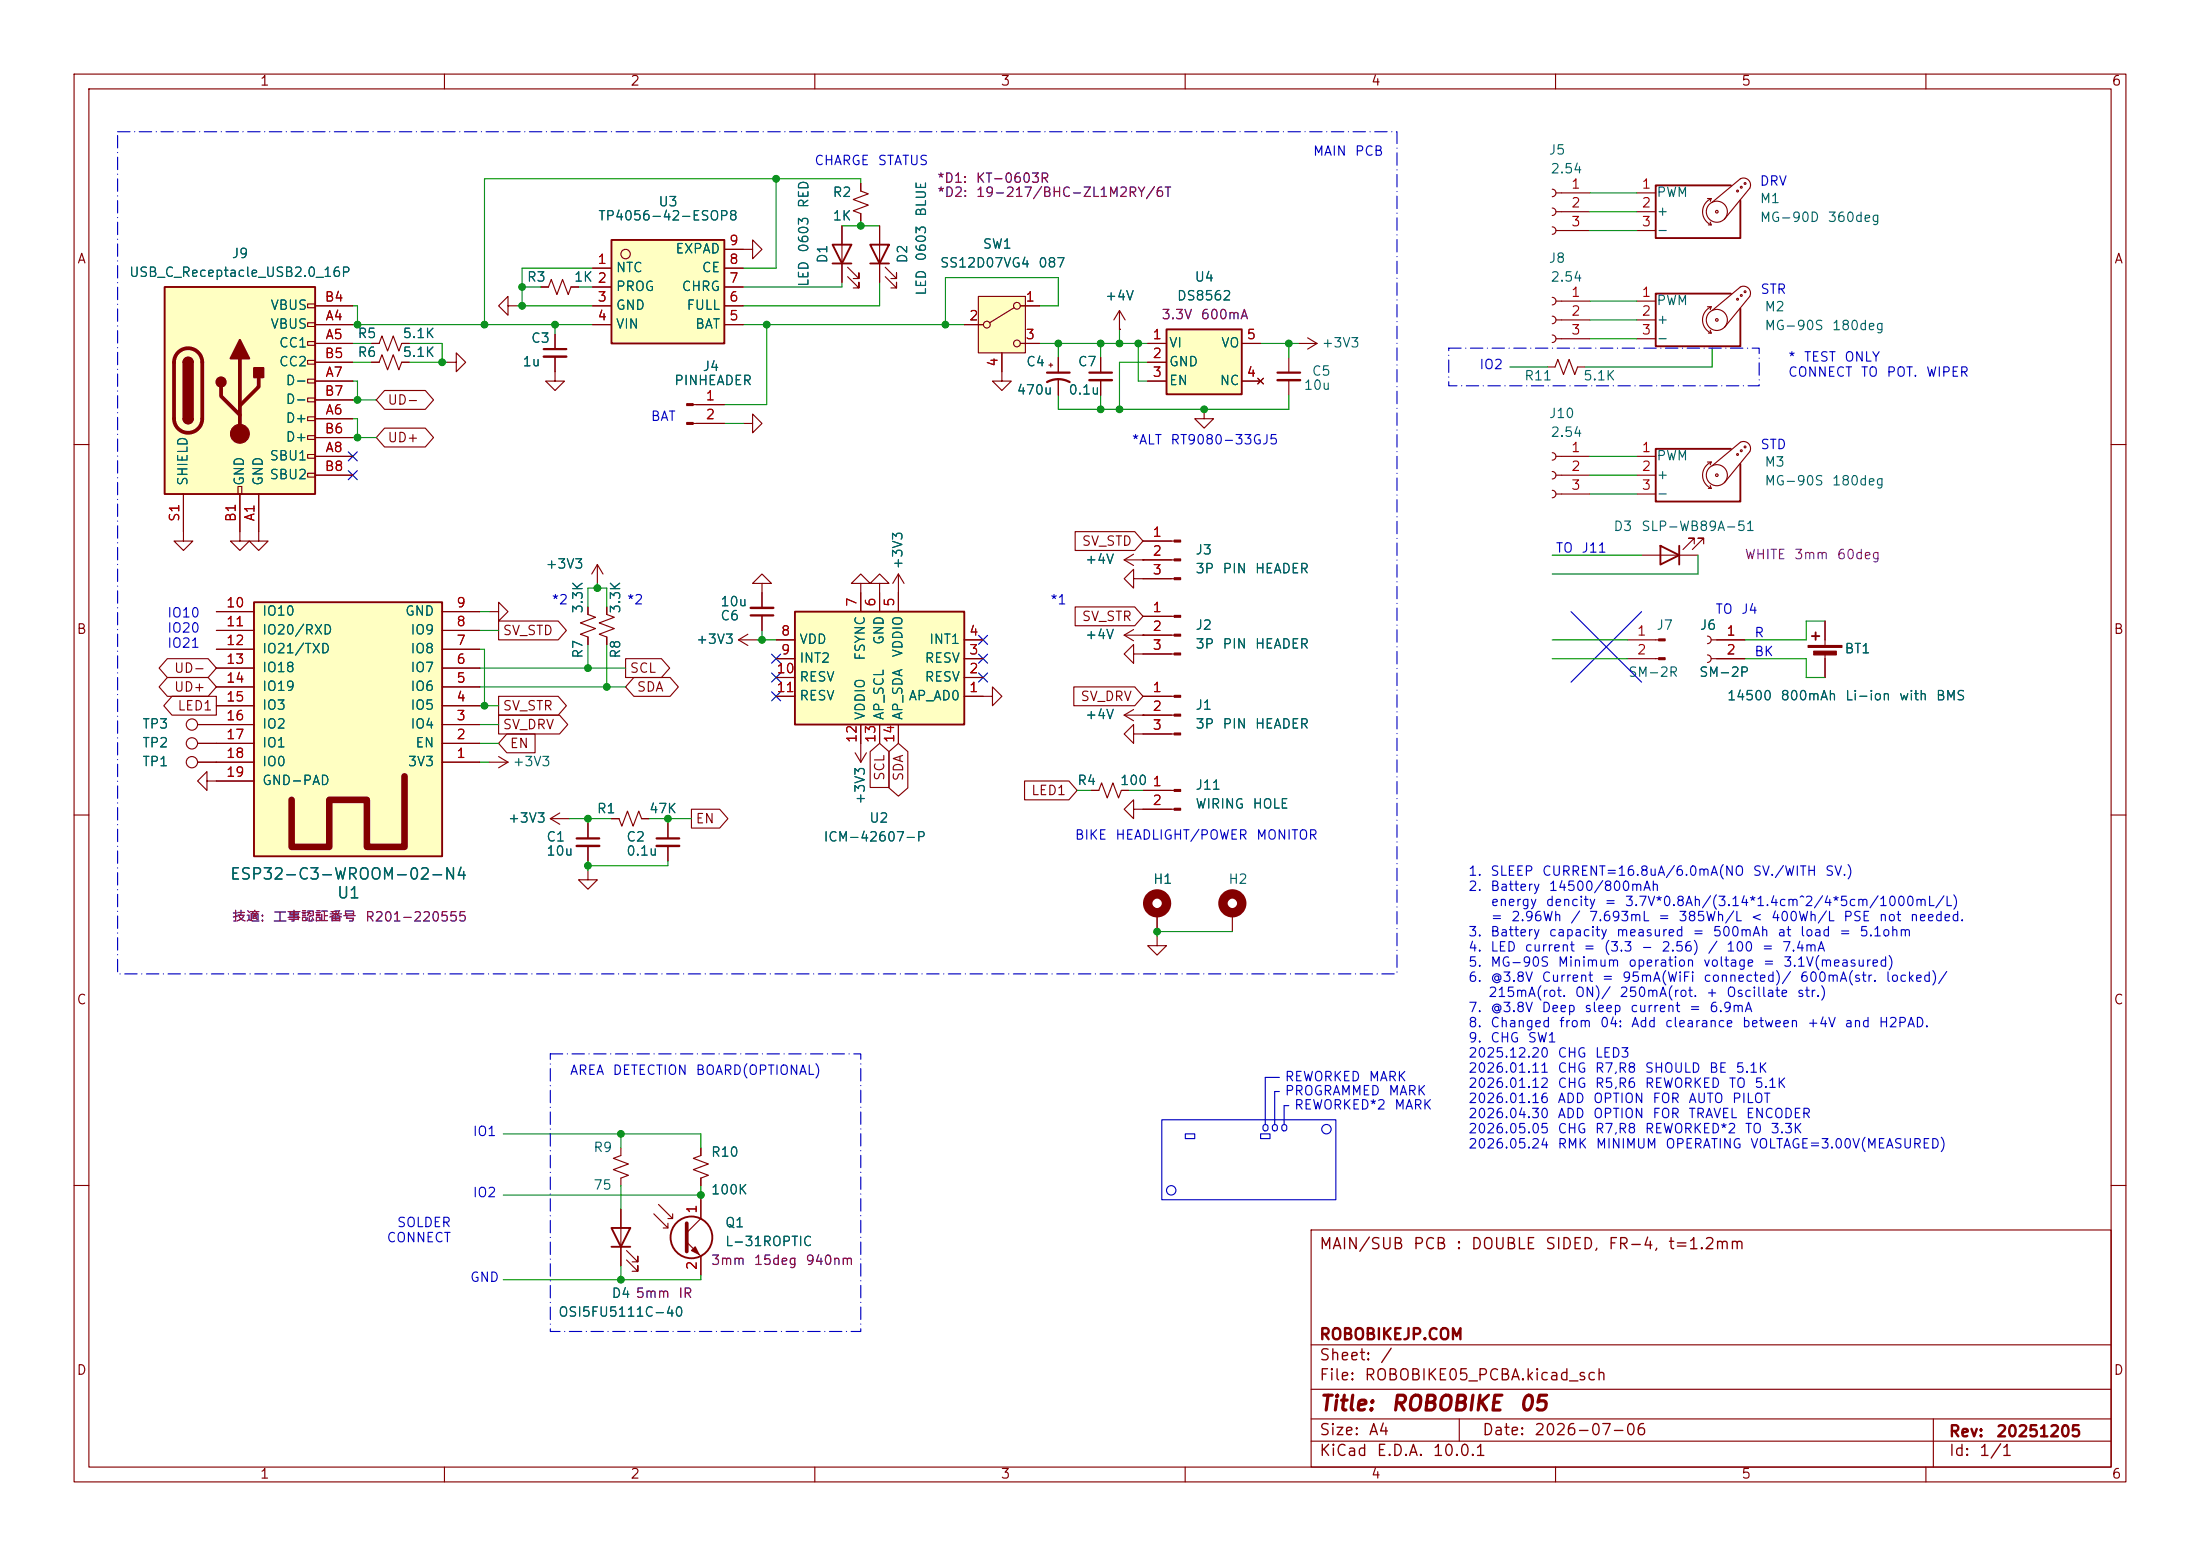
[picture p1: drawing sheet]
<svg xmlns="http://www.w3.org/2000/svg" width="297mm" height="210mm" viewBox="0 0 297 210" stroke-linecap="round" stroke-linejoin="round" font-family="sans-serif">
<g fill="none" stroke="#840000" stroke-width=".15">
<path d="M10 10h277v190h-277zM12 12h273v186h-273zM60 10v2M110 10v2M160 10v2M210 10v2M260 10v2M93.6 54.6h4.2M93.6 57.2h4.2M10 60h2M285 60h2M26.7 97.8h2.5"/>
<path d="M79.4 81.9v1l1 .4-2 .8 2 .7-2 .8 1 .4v1M81.9 81.9v1l1 .4-2 .8 2 .7-2 .8 1 .4v1M10 110h2M26.7 100.3h2.5M27.9 105.4v-1.3l-1.2 1.3 1.2 1.3v-1.3h1.3M79.4 117.5v1.2h-1.3l1.3 1.3 1.2-1.3h-1.2M90.2 111.1v2.1M90.2 114.2v2M285 110h2M156.2 123.2v2.5M10 160h2M177 166h108v32h-108z"/>
<path d="M285 160h2M60 198v2M110 198v2M160 198v2M177 194.5h108M177 191.5h108M177 187.5h108M177 181.5h108M197 191.5v3M210 198v2M260 198v2M261 191.5v6.5"/>
<circle cx="25.9" cy="97.8" r=".76"/>
<circle cx="25.9" cy="100.3" r=".76"/>
</g>
<circle cx="156.2" cy="121.9" r="1.27" fill="none" stroke="#840000" stroke-width="1.3"/>
<path d="M88.6 113.2h3.1" fill="none" stroke="#840000" stroke-width=".3"/>
<path d="M88.6 114.2h3.1" fill="none" stroke="#840000" stroke-width=".33"/>
<g fill="#840000" stroke="#840000" stroke-width=".15">
<path d="M92.7 54.5h.9v.2h-.9z"/>
<path d="M92.7 57h.9v.3h-.9z"/>
</g>
<path d="M82.5 32.4h15.3v14h-15.3z" fill="#ffffc2"/>
<path d="M82.5 32.4h15.3v14h-15.3z" fill="none" stroke="#840000" stroke-width=".25"/>
<g fill="none" stroke="#840000" stroke-width=".15">
<path d="M73 38.7h1l.4-1 .8 2.1 .7-2.1 .8 2.1 .4-1.1h1M80 36.2h2.5M80 38.7h2.5M97.8 33.7h2.5M97.8 36.2h2.5M97.8 38.7h2.5M68.6 41.3v-1.3l-1.3 1.3 1.3 1.2v-1.2h1.2M80 41.3h2.5M80 43.8h2.5M97.8 41.3h2.5M97.8 43.8h2.5M208.9 49.5h1l.4-1 .8 2 .7-2 .8 2 .4-1h1"/>
<path d="M209.5 61.1a.5 .5 0 0 1 .6 .5 .5 .5 0 0 1-.6 .5M209.5 63.6a.5 .5 0 0 1 .6 .5 .5 .5 0 0 1-.6 .5M209.5 66.2a.5 .5 0 0 1 .6 .5 .5 .5 0 0 1-.6 .5M210.1 61.6h4.5M210.1 64.1h4.5M210.1 66.7h4.5M26.7 102.9h2.5M66 102.9h2.6M67.3 102.1l1.3 .8M68.6 102.9l-1.3 .7M166.4 123.2v2.5"/>
<circle cx="84.5" cy="34.3" r=".63"/>
<circle cx="25.9" cy="102.9" r=".76"/>
</g>
<circle cx="166.4" cy="121.9" r="1.27" fill="none" stroke="#840000" stroke-width="1.3"/>
<path d="M34.3 81.3h25.4v34.3h-25.4z" fill="#ffffc2"/>
<path d="M54.6 104.8v9.5h-5.1v-6.3h-5.1v6.3h-5v-6.3" fill="none" stroke="#840000" stroke-width=".89"/>
<path d="M34.3 81.3h25.4v34.3h-25.4z" fill="none" stroke="#840000" stroke-width=".25"/>
<g fill="none" stroke="#840000" stroke-width=".15">
<path d="M29.2 97.8h5.1M29.2 95.3h5.1M29.2 92.7h5.1M29.2 90.2h5.1M29.2 87.6h5.1M29.2 85.1h5.1M29.2 82.6h5.1M59.7 97.8h5.1M59.7 95.3h5.1M59.7 92.7h5.1M59.7 90.2h5.1M59.7 87.6h5.1"/>
<path d="M59.7 85.1h5.1M59.7 82.6h5.1M29.2 102.9h5.1M29.2 100.3h5.1M29.2 105.4h5.1M59.7 102.9h5.1M59.7 100.3h5.1"/>
</g>
<path d="M22.2 38.7h20.3v28h-20.3z" fill="#ffffc2"/>
<g fill="none" stroke="#840000" stroke-width=".15">
<path d="M221 26h2.5M221 28.6h2.5M221 31.1h2.5M230.5 26.8h.5M230.6 30.4h.4M230.9 30l.1 .4M231 26.8l-.1 .4M231 26.8a1.93 1.93 0 0 0-1.2 1.8 1.93 1.93 0 0 0 1.2 1.8M231.1 27.3l3.8-3.2a.94 .94 0 0 1 1.1 .2 .94 .94 0 0 1 .2 1.1l-3.4 4.2M41.5 41h1v.5h-1zM41.5 48.6h1v.5h-1zM41.5 43.6h1v.5h-1z"/>
<path d="M41.5 46.1h1v.5h-1zM41.5 51.2h1v.5h-1zM41.5 53.7h1v.5h-1zM41.5 56.3h1v.5h-1zM41.5 58.8h1v.5h-1zM42.5 43.8h5.1M42.5 46.4h5.1M42.5 56.5h5.1M42.5 51.4h5.1M42.5 41.3h5.1M42.5 48.9h5.1M42.5 59.1h5.1"/>
<path d="M42.5 54h5.1M50.2 46.4h1l.4-1.1 .7 2.1 .8-2.1 .7 2.1 .4-1h1M50.2 48.9h1l.4-1 .7 2 .8-2 .7 2 .4-1h1M60.3 48.9h1.3v1.3l1.3-1.3-1.3-1.3v1.3M74.9 48.1v3.3h1.3l-1.3 1.3-1.2-1.3h1.2M74.9 45.1v2M221 40.6h2.5M221 43.2h2.5M221 45.7h2.5M230.5 41.4h.5M230.6 45h.4M230.9 44.6l.1 .4"/>
<path d="M231 41.4a1.94 1.94 0 0 0-1.2 1.8 1.94 1.94 0 0 0 1.2 1.8M231 41.4l-.1 .4M231.1 41.9l3.8-3.2a.94 .94 0 0 1 1.1 .2 .94 .94 0 0 1 .2 1.1l-3.4 4.2M24.8 66.7v5.1M32.1 65.7h.5v1h-.5zM32.4 66.7v5.1M34.9 66.7v5.1M41.5 61.3h1v.5h-1zM41.5 63.9h1v.5h-1zM42.5 61.6h5.1M42.5 64.1h5.1M151.8 75.6l1.2 .7"/>
<path d="M151.8 75.6h2.5M153 78.1v-1.3l-1.2 1.3 1.2 1.3v-1.3h1.3M153 74.8l-1.2 .8M154.3 75.6h.1M221 61.6h2.5M221 64.1h2.5M221 66.7h2.5M221.6 74.9h7.6M228.7 73.4v-.8h-.7h.7l-1.5 1.6M230 73.4v-.8h-.8h.8l-1.5 1.6M230.5 62.4h.5M230.6 65.9h.4"/>
<path d="M230.9 65.5l.1 .4M231 62.4l-.1 .3M231 62.4a1.93 1.93 0 0 0-1.2 1.7 1.93 1.93 0 0 0 1.2 1.8M231.1 62.9l3.8-3.2a.94 .94 0 0 1 1.1 .2 .94 .94 0 0 1 .2 1.1l-3.4 4.2M99.7 86.4l1.3 .7M99.7 86.4h2.5M101 85.6l-1.3 .8M102.9 80v2M102.9 83.1v2M151.8 96.5h6.7M151.8 96.5l1.2 .8M153 99.1v-1.3l-1.2 1.3 1.2 1.2v-1.2h5.5"/>
<path d="M153 95.8l-1.2 .7M154.3 96.5h.1M154.3 94h4.2M219.7 86.4h4.2M219.7 88.9h4.2M230.5 85.9a.51 .51 0 0 1 .5 .5 .51 .51 0 0 1-.5 .5M230.5 88.4a.51 .51 0 0 1 .5 .5 .51 .51 0 0 1-.5 .5M231 86.4h4.6M231 88.9h4.6M246.4 83.8v3.3M246.4 88.1v3.3M74.3 110.5l1.3 .8"/>
<path d="M74.3 110.5h2.5M75.6 109.7l-1.3 .8M79.4 111.1v2.1M79.4 114.2v2M82.5 110.5h1.1l.3 1 .8-2 .8 2 .7-2 .4 1h1M83.8 154.9v1.1l-1 .3 2 .8-2 .8 2 .7-1 .4v1M94.6 154.9v1.1l-1 .3 2 .8-2 .8 2 .7-1 .4v1M83.8 163.2v7.6M84.6 170.1l1.5 1.5v-.8v.8h-.8M84.6 168.8l1.5 1.5v-.8v.8h-.8"/>
<circle cx="231.8" cy="28.6" r=".18"/>
<circle cx="231.8" cy="28.6" r="1.42"/>
<circle cx="234.6" cy="25.8" r=".13"/>
<circle cx="235.1" cy="25.3" r=".13"/>
<circle cx="235.1" cy="39.9" r=".13"/>
<circle cx="235.6" cy="24.8" r=".13"/>
<circle cx="235.6" cy="39.4" r=".13"/>
<circle cx="231.8" cy="43.2" r=".18"/>
<circle cx="231.8" cy="43.2" r="1.42"/>
<circle cx="234.6" cy="40.4" r=".13"/>
<circle cx="231.8" cy="64.1" r=".18"/>
<circle cx="231.8" cy="64.1" r="1.42"/>
<circle cx="234.6" cy="61.3" r=".13"/>
<circle cx="235.1" cy="60.8" r=".13"/>
<circle cx="235.6" cy="60.3" r=".13"/>
</g>
<path d="M22.2 38.7h20.3v28h-20.3zM233.7 25h-10.2v7.1h11.4v-5M233.7 39.6h-10.2v7.1h11.4v-5M24.8 48.9a.64 .64 0 0 1 .6-.6 .64 .64 0 0 1 .6 .6M24.8 56.5a.64 .64 0 0 0 .6 .6 .64 .64 0 0 0 .6-.6M224.2 73.7l2.5 1.2-2.5 1.3zM226.7 73.7v2.5M233.7 60.6h-10.2v7.1h11.4v-5.1M244.6 85.9h1M245.1 85.3v1.1M82.5 165.7h2.6l-1.3 2.6zM82.5 168.3h2.6" fill="none" stroke="#840000" stroke-width=".25"/>
<path d="M24 47.6a1.9 1.9 0 0 1 2.1-.5 1.9 1.9 0 0 1 1.2 1.8v7.6a1.91 1.91 0 0 1-1.9 1.9 1.91 1.91 0 0 1-1.9-1.9v-7.6a1.9 1.9 0 0 1 .5-1.3zM29.8 52.2v1.3l2.6 2.5M32.4 48.4v10.1M34.9 50.9v1.3l-2.5 2.5" fill="none" stroke="#840000" stroke-width=".51"/>
<g fill="#840000" stroke="#840000" stroke-width=".25">
<path d="M24.8 48.9h1.2v7.6h-1.2z"/>
<path d="M24.9 48.5a.64 .64 0 0 1 .7-.2 .64 .64 0 0 1 .4 .6h-1.2z"/>
<path d="M24.8 56.5h1.2a.64 .64 0 0 1-.6 .6 .64 .64 0 0 1-.6-.6z"/>
<path d="M32.4 45.8l1.3 2.6h-2.6z"/>
<path d="M34.3 49.7h1.3v1.2h-1.3z"/>
<circle cx="29.8" cy="51.6" r=".63"/>
</g>
<g fill="#840000" stroke="#840000" stroke-width=".15">
<path d="M158.5 93.9h.9v.2h-.9z"/>
<path d="M158.5 96.4h.9v.2h-.9z"/>
<path d="M158.5 98.9h.9v.3h-.9z"/>
<path d="M244.1 87.1h4.6v.3h-4.6z"/>
<path d="M244.9 87.9h3v.5h-3z"/>
<path d="M223.9 86.2h.9v.3h-.9z"/>
<path d="M223.9 88.8h.9v.2h-.9z"/>
<circle cx="32.4" cy="58.5" r="1.27"/>
</g>
<path d="M73.4 47.1h3.1M101.3 83.1h3.1M77.9 113.2h3" fill="none" stroke="#840000" stroke-width=".3"/>
<path d="M73.4 48.1h3.1M101.3 82h3.1M77.9 114.2h3" fill="none" stroke="#840000" stroke-width=".33"/>
<path d="M157.5 44.5h10.1v8.7h-10.1z" fill="#ffffc2"/>
<path d="M157.5 44.5h10.1v8.7h-10.1z" fill="none" stroke="#840000" stroke-width=".25"/>
<g fill="none" stroke="#840000" stroke-width=".15">
<path d="M135.3 50.2v1.2h1.2l-1.2 1.3-1.3-1.3h1.3M141.6 49.3h.5M141.9 49v.5M142.9 48.3v2M142.9 51.3v2M154.9 46.4h2.6M154.9 48.9h2.6M154.9 51.4h2.6M167.6 46.4h2.6M167.6 51.4h2.6M169.8 51.1l.8 .7M170.6 51.1l-.8 .7"/>
<path d="M174 48.3v2M174 51.3v2M175.3 46.4h2.5M176.5 45.6l1.3 .8M177.8 46.4l-1.3 .7"/>
</g>
<path d="M141.4 51.6a3.2 3.2 0 0 1 3 0M141.4 50.3h3M172.5 50.3h3" fill="none" stroke="#840000" stroke-width=".3"/>
<path d="M172.5 51.3h3" fill="none" stroke="#840000" stroke-width=".33"/>
<path d="M107.3 82.6h22.9v15.2h-22.9z" fill="#ffffc2"/>
<g fill="none" stroke="#840000" stroke-width=".25">
<path d="M112.4 33h2.5l-1.2 2.6zM112.4 35.6h2.5M107.3 82.6h22.9v15.2h-22.9z"/>
<circle cx="93.3" cy="167" r="2.82"/>
</g>
<g fill="none" stroke="#840000" stroke-width=".15">
<path d="M100.3 33.7h1.3v-1.3l1.3 1.3-1.3 1.2v-1.2M113.7 30.5v7.6M114.4 37.3l1.6 1.6v-.8v.8h-.8M114.4 36.1l1.6 1.5v-.8v.8h-.8M116.2 24.8v1l1 .4-2 .7 2 .8-2 .7 1 .4v1M100.3 57.2h1.3v1.2l1.3-1.2-1.3-1.3v1.3M148.6 48.3v2M148.6 51.3v2M151.1 44.5h.1M151.1 41.9l-.7 1.3M151.1 41.9l.8 1.3M151.1 41.9v2.6"/>
<path d="M162.6 55.2v1.3h1.2l-1.2 1.3-1.3-1.3h1.3M102.9 78.7h1.2l-1.2-1.2-1.3 1.2h1.3v1.3M116.2 78.7h1.3l-1.3-1.2-1.3 1.2h1.3v3.9M118.7 78.7h1.3l-1.3-1.2-1.2 1.2h1.2v3.9M121.3 77.5v5.1M121.3 77.5l-.8 1.2M121.3 77.5l.7 1.2M154.3 73h4.2M154.3 75.6h4.2M154.3 78.1h4.2M104.8 94h2.5M104.8 91.4h2.5"/>
<path d="M104.8 88.9h2.5M104.8 86.4h2.5M116.2 97.8v5.1M118.7 97.8v2.5M121.3 97.8v2.5M130.2 94h3.8v-1.3l1.3 1.3-1.3 1.3v-1.3M130.2 91.4h2.5M130.2 88.9h2.5M130.2 86.4h2.5M151.8 85.7l1.2 .8M151.8 85.7h2.5M153 88.3v-1.3l-1.2 1.3 1.2 1.2v-1.2h1.3"/>
<path d="M153 85l-1.2 .7M154.3 85.7h.1M115.4 101.6l.8 1.3M117 101.6l-.8 1.3M147.3 106.7h1l.4-1 .8 2 .7-2 .8 2 .4-1h1M153 109.2v-1.2l-1.2 1.2 1.2 1.3v-1.3h5.5M154.3 106.7h4.2M88.3 163.8l1.9 1.9v-.6M88.9 162.6l1.9 1.9v-.7M89.5 165.7h.7M90.2 164.5h.6M92.7 167.6l1.9 1.9v2.6"/>
<path d="M94.6 161.9v2.6l-1.9 1.9"/>
</g>
<path d="M92.7 165.1v3.8" fill="none" stroke="#840000" stroke-width=".51"/>
<g fill="#840000" stroke="#840000" stroke-width=".15">
<path d="M93.3 168.8l.6-.5 .5 1z"/>
<path d="M158.5 72.9h.9v.3h-.9z"/>
<path d="M158.5 75.4h.9v.3h-.9z"/>
<path d="M158.5 78h.9v.2h-.9z"/>
<path d="M158.5 106.6h.9v.2h-.9z"/>
<path d="M158.5 109.1h.9v.2h-.9z"/>
</g>
<path d="M147.1 50.3h3" fill="none" stroke="#840000" stroke-width=".3"/>
<path d="M147.1 51.3h3" fill="none" stroke="#840000" stroke-width=".33"/>
<path d="M132.1 40h6.3v7.6h-6.3z" fill="#ffffc2"/>
<g fill="none" stroke="#840000" stroke-width=".15">
<path d="M73 38.7h1M77.1 38.7h1M80 38.7h2.5M80 36.2h2.5M97.8 38.7h2.5M97.8 33.7h2.5M97.8 36.2h2.5M113.7 30.5v2.5M113.7 35.6v2.5M116.2 24.8v1M116.2 28.8v1M118.7 30.5v7.6"/>
<path d="M119.5 37.3l1.5 1.6v-.8v.8h-.7M119.5 36.1l1.5 1.5v-.8v.8h-.7M209.5 25.5a.5 .5 0 0 1 .6 .5 .5 .5 0 0 1-.6 .5M209.5 28.1a.5 .5 0 0 1 .6 .5 .5 .5 0 0 1-.6 .5M209.5 30.6a.5 .5 0 0 1 .6 .5 .5 .5 0 0 1-.6 .5M210.1 26h4.5M210.1 28.6h4.5M210.1 31.1h4.5M42.5 41.3h5.1M42.5 43.8h5.1M42.5 46.4h5.1M42.5 48.9h5.1"/>
<path d="M42.5 51.4h5.1M42.5 56.5h5.1M42.5 59.1h5.1M42.5 54h5.1M50.2 46.4h1M50.2 48.9h1M51.9 52.7h5.5l1.1 1.3-1.1 1.2h-5.5l-1.1-1.2zM51.9 57.8h5.5l1.1 1.3-1.1 1.2h-5.5l-1.1-1.2zM54.2 46.4h1M54.2 48.9h1M74.9 45.1v2M74.9 48.1v2.1"/>
<path d="M80 41.3h2.5M80 43.8h2.5M94 54.6h3.8M94 57.2h3.8M97.8 41.3h2.5M97.8 43.8h2.5M130.2 43.8h2.5M132.1 40h6.3v7.6h-6.3zM135.3 47.6v2.6M136.9 41.5l-3.3 2.1M137.8 41.3h2.5M137.8 46.4h2.5"/>
<path d="M142.9 48.3v2M142.9 51.3v2M148.6 48.3v2M148.6 51.3v2M151.1 44.5h.1M154.9 46.4h2.6M154.9 48.9h2.6M154.9 51.4h2.6M167.6 46.4h2.6M167.6 51.4h2.6M169.8 51.1l.8 .7M170.6 51.1l-.8 .7"/>
<path d="M209.5 40.1a.51 .51 0 0 1 .6 .5 .51 .51 0 0 1-.6 .5M209.5 42.7a.51 .51 0 0 1 .6 .5 .51 .51 0 0 1-.6 .5M209.5 45.2a.51 .51 0 0 1 .6 .5 .51 .51 0 0 1-.6 .5M210.1 40.6h4.5M210.1 43.2h4.5M210.1 45.7h4.5M24.8 66.7v6.3h-1.3l1.3 1.3 1.2-1.3h-1.2M32.4 66.7v6.3h-1.3l1.3 1.3 1.3-1.3h-1.3M34.9 66.7v6.3h-1.2l1.2 1.3 1.3-1.3h-1.3M42.5 61.6h5.1M42.5 64.1h5.1M80.6 76.2l-.7 1.3"/>
<path d="M80.6 76.2l.8 1.3M80.6 76.2v2.5M145.1 71.8h8.1l1.1 1.2-1.1 1.3h-8.1zM154.3 75.6h.1M154.3 73h3.8M154.3 75.6h3.8M154.3 78.1h3.8M22.6 88.9h5.5l1.1 1.3-1.1 1.2h-5.5l-1.1-1.2zM22.6 91.4h5.5l1.1 1.3-1.1 1.3h-5.5l-1.1-1.3zM23.2 94h6v2.5h-6l-1.1-1.2zM26.7 97.8h7.6M29.2 95.3h5.1"/>
<path d="M29.2 92.7h5.1M29.2 90.2h5.1M29.2 87.6h5.1M29.2 85.1h5.1M29.2 82.6h5.1M59.7 97.8h5.1M59.7 95.3h5.1M59.7 92.7h5.1M59.7 90.2h5.1M59.7 87.6h5.1M59.7 85.1h5.1M59.7 82.6h5.1"/>
<path d="M66 82.6h1.3v-1.3l1.3 1.3-1.3 1.2v-1.2M67.3 94h8.1l1.1 1.3-1.1 1.2h-8.1zM67.3 83.8h8.1l1.1 1.3-1.1 1.3h-8.1zM67.3 96.5h8.2l1.1 1.3-1.1 1.3h-8.2zM68.4 99.1h3.8v2.5h-3.8l-1.1-1.3zM79.4 81.9v1M79.4 86v1M81.9 81.9v1M81.9 86v1M84.5 88.9h4.8l1.1 1.3-1.1 1.2h-4.8zM85.6 91.4h4.9l1.1 1.3-1.1 1.3h-4.9l-1.1-1.3zM102.9 80v2"/>
<path d="M102.9 83.1v2M104.8 86.4h2.5M104.8 88.9h2.5M104.8 94h2.5M104.8 91.4h2.5M116.2 80v2.6M116.2 97.8v2.5M118.7 80v2.6M118.7 97.8v2.5M121.3 80v2.6M121.3 97.8v2.5M130.2 86.4h2.5"/>
<path d="M130.2 88.9h2.5M130.2 94h2.5M130.2 91.4h2.5M145 92.7h8.2l1.1 1.3-1.1 1.3h-8.2zM145.1 81.9h8.1l1.1 1.3-1.1 1.3h-8.1zM154.3 85.7h.1M154.3 96.5h.1M154.3 83.2h4.2M154.3 85.7h4.2M154.3 88.3h4.2M154.3 94h3.8M154.3 96.5h3.8"/>
<path d="M154.3 99.1h3.8M231.8 86.4h3.8M231.8 88.9h3.8M246.4 83.8v2.6M246.4 88.9v2.5M26.7 100.3h7.6M26.7 102.9h7.6M29.2 105.4h5.1M59.7 100.3h5.1M59.7 102.9h5.1M79.4 111.1v2.1M79.4 114.2v2"/>
<path d="M82.5 110.5h1.1M86.6 110.5h1M90.2 111.1v2.1M90.2 114.2v2M93.3 109.2h3.9l1.1 1.3-1.1 1.3h-3.9zM117.5 101.4l1.2-1.1 1.3 1.1v4.9h-2.5zM120 101.4l1.3-1.1 1.3 1.1v4.9l-1.3 1.2-1.3-1.2zM138.3 105.4h6l1.1 1.3-1.1 1.3h-6zM147.3 106.7h1M151.4 106.7h1M154.3 106.7h3.8M154.3 109.2h3.8"/>
<path d="M156.2 126.4v1.2h1.3l-1.3 1.3-1.3-1.3h1.3M156.2 123.2v2.5M94.6 154.9v1.1M94.6 159v1M83.8 163.2v2.5M83.8 168.3v2.5M94.6 161.9v2.6M94.6 169.5v2.6"/>
<circle cx="133.2" cy="43.8" r=".46"/>
<circle cx="137.3" cy="41.3" r=".46"/>
<circle cx="137.3" cy="46.4" r=".46"/>
</g>
<path d="M117.5 33h2.5l-1.3 2.6zM117.5 35.6h2.5" fill="none" stroke="#840000" stroke-width=".25"/>
<g fill="#840000" stroke="#840000" stroke-width=".15">
<path d="M158.5 83.1h.9v.2h-.9z"/>
<path d="M158.5 85.6h.9v.3h-.9z"/>
<path d="M158.5 88.1h.9v.3h-.9z"/>
</g>
<g fill="none" stroke="#0000c2" stroke-width=".15">
<path d="M212.1 82.6l9.5 9.5M221.6 82.6l-9.5 9.5M156.8 151.1h23.5v10.8h-23.5zM160 153h1.3v.7h-1.3zM170.2 153h1.2v.7h-1.2zM172.7 147.3h-.6v4.5M172.7 145.4h-1.9v6.4M174 149.2h-.6v2.6"/>
<circle cx="179.1" cy="152.4" r=".63"/>
<circle cx="158.1" cy="160.7" r=".63"/>
</g>
<g fill="none" stroke="#009600" stroke-width=".15">
<path d="M70.5 38.7h2.5M78.1 38.7h1.9M80 36.2h-9.5v5.1M104.8 24.1v12.1h-4.5M113.7 38.1v.6h-13.4M113.7 30.5h5M116.2 24.8v-.7h-50.8v19.7M116.2 29.8v.7M118.7 38.1v3.2h-18.4M214.6 28.6h6.4M214.6 26h6.4M214.6 31.1h6.4"/>
<path d="M47.6 46.4h2.6M47.6 43.8h32.4M47.6 41.3h.7v2.5M47.6 48.9h2.6M47.6 51.4h.7v2.6M47.6 56.5h.7v2.6M47.6 59.1h3.2M47.6 54h3.2M55.2 46.4h4.5v2.5M55.2 48.9h5.1M69.8 41.3h10.2M74.9 43.8v1.3"/>
<path d="M97.8 57.2h2.5M100.3 43.8h29.9M103.5 43.8v10.8h-5.7M140.3 41.3h2.6v-3.8h-15.3v6.3M140.3 46.4h14.6M142.9 46.4v1.9M142.9 53.3v1.9h31.1v-1.9M148.6 46.4v1.9M148.6 53.3v1.9M151.1 44.5v1.9M153.7 46.4v5h1.2M154.9 48.9h-3.8v6.3"/>
<path d="M170.2 46.4h5.1M174 46.4v1.9M203.8 49.5h5.1M214.6 43.2h6.4M214.6 40.6h6.4M214.6 45.7h6.4M231.1 47v2.5h-17.1M80.6 78.7v.7M209.5 74.9h12.1M214.6 61.6h6.4M214.6 64.1h6.4M214.6 66.7h6.4"/>
<path d="M229.2 74.9v2.6h-19.7M64.8 92.7h19.7M64.8 90.2h19.7M64.8 97.8h2.5M64.8 95.3h2.5M64.8 87.6h.6v7.7M64.8 85.1h2.5M64.8 82.6h1.2M79.4 81.9v-2.5h2.5v2.5M79.4 87v3.2M81.9 87v5.7M102.2 86.4h2.6"/>
<path d="M102.9 85.1v1.3M209.5 86.4h10.2M209.5 88.9h10.2M235.6 88.9h8.2v2.5h2.6M246.4 83.8h-2.6v2.6h-8.2M64.8 102.9h1.2M64.8 100.3h2.5M76.8 110.5h5.7M79.4 110.5v.6M79.4 116.2v1.3M87.6 110.5h5.7M90.2 110.5v.6"/>
<path d="M90.2 116.2v.6h-10.8M145.4 106.7h1.9M152.4 106.7h1.9M166.4 125.7h-10.2v.7M67.9 153h26.7v1.9M83.8 153v1.9M67.9 161.3h26.7M83.8 160v3.2M83.8 170.8v1.9M94.6 160v1.9M94.6 172.1v.6h-26.7"/>
</g>
<g fill="none" stroke="#000084" stroke-width=".15">
<path d="M47 63.5l1.2 1.2M47 61l1.2 1.2M48.2 63.5l-1.2 1.2M48.2 61l-1.2 1.2M104.2 93.4l1.2 1.2M104.2 90.8l1.2 1.2M104.2 88.3l1.2 1.2M105.4 93.4l-1.2 1.2M105.4 90.8l-1.2 1.2M105.4 88.3l-1.2 1.2M132.1 90.8l1.2 1.2M132.1 88.3l1.2 1.2"/>
<path d="M132.1 85.8l1.2 1.2M133.3 90.8l-1.2 1.2M133.3 88.3l-1.2 1.2M133.3 85.8l-1.2 1.2"/>
</g>
<path d="M15.9 17.8h172.7v113.6h-172.7zM195.6 47h41.9v5.1h-41.9zM74.3 142.2h41.9v37.5h-41.9z" fill="none" stroke="#0000c2" stroke-width=".15" stroke-dasharray="1.7 .6 0 .6"/>
<g fill="#009600" stroke="#009600" stroke-width=".14">
<circle cx="103.5" cy="43.8" r=".46"/>
<circle cx="127.6" cy="43.8" r=".46"/>
<circle cx="174" cy="46.4" r=".46"/>
<circle cx="142.9" cy="46.4" r=".46"/>
<circle cx="104.8" cy="24.1" r=".46"/>
<circle cx="116.2" cy="30.5" r=".46"/>
<circle cx="148.6" cy="55.2" r=".46"/>
<circle cx="162.6" cy="55.2" r=".46"/>
<circle cx="151.1" cy="55.2" r=".46"/>
<circle cx="151.1" cy="46.4" r=".46"/>
<circle cx="148.6" cy="46.4" r=".46"/>
<circle cx="153.7" cy="46.4" r=".46"/>
<circle cx="156.2" cy="125.7" r=".46"/>
<circle cx="80.6" cy="79.4" r=".46"/>
<circle cx="81.9" cy="92.7" r=".46"/>
<circle cx="65.4" cy="95.3" r=".46"/>
<circle cx="102.9" cy="86.4" r=".46"/>
<circle cx="79.4" cy="90.2" r=".46"/>
<circle cx="74.9" cy="43.8" r=".46"/>
<circle cx="70.5" cy="38.7" r=".46"/>
<circle cx="70.5" cy="41.3" r=".46"/>
<circle cx="65.4" cy="43.8" r=".46"/>
<circle cx="59.7" cy="48.9" r=".46"/>
<circle cx="48.3" cy="43.8" r=".46"/>
<circle cx="48.3" cy="54" r=".46"/>
<circle cx="90.2" cy="110.5" r=".46"/>
<circle cx="79.4" cy="116.8" r=".46"/>
<circle cx="79.4" cy="110.5" r=".46"/>
<circle cx="48.3" cy="59.1" r=".46"/>
<circle cx="83.8" cy="153" r=".46"/>
<circle cx="83.8" cy="172.7" r=".46"/>
<circle cx="94.6" cy="161.3" r=".46"/>
</g>
<g font-size="2" fill="#840000">
<text x="178" y="190.9">Title:</text>
<text x="187.7" y="190.9">ROBOBIKE</text>
<text x="204.9" y="190.9">05</text>
</g>
<g font-size="1.5" fill="#006464">
<text x="30.9" y="119.1">ESP32-C3-WROOM-02-N4</text>
<text x="45.4" y="121.6">U1</text>
</g>
<g font-size="1.5" fill="#840000">
<text x="178" y="169">MAIN/SUB</text>
<text x="190.7" y="169">PCB</text>
<text x="196.5" y="169">:</text>
<text x="198.5" y="169">DOUBLE</text>
<text x="208.5" y="169">SIDED,</text>
<text x="217" y="169">FR-4,</text>
<text x="225.1" y="169">t=1.2mm</text>
<text x="178" y="184">Sheet:</text>
<text x="178" y="181.2">ROBOBIKEJP.COM</text>
<text x="186.2" y="184">/</text>
<text x="178" y="186.7">File:</text>
<text x="184.1" y="186.7">ROBOBIKE05_PCBA.kicad_sch</text>
<text x="178" y="196.9">KiCad</text>
<text x="178" y="194.1">Size:</text>
<text x="184.7" y="194.1">A4</text>
<text x="185.7" y="196.9">E.D.A.</text>
<text x="193.3" y="196.9">10.0.1</text>
<text x="200" y="194.1">Date:</text>
<text x="207" y="194.1">2026-07-06</text>
<text x="263" y="194.3">Rev:</text>
<text x="263" y="196.9">Id:</text>
<text x="267.1" y="196.9">1/1</text>
<text x="269.4" y="194.3">20251205</text>
</g>
<g font-size="1.3" fill="#840000">
<text x="35" y="11.9">1</text>
<text x="85" y="11.9">2</text>
<text x="135" y="11.9">3</text>
<text x="185" y="11.9">4</text>
<text x="235" y="11.9">5</text>
<text x="285" y="11.9">6</text>
<text x="10.3" y="35.9">A</text>
<text x="285.3" y="35.9">A</text>
<text x="52.2" y="54.9">UD-</text>
<text x="52.2" y="60">UD+</text>
<text x="146" y="74">SV_STD</text>
<text x="10.3" y="85.9">B</text>
<text x="67.8" y="86">SV_STD</text>
<text x="146" y="84.1">SV_STR</text>
<text x="285.3" y="85.9">B</text>
<text x="23.4" y="91.1">UD-</text>
<text x="23.4" y="93.7">UD+</text>
<text x="84.9" y="91.1">SCL</text>
<text x="85.9" y="93.7">SDA</text>
<text x="145.8" y="94.9">SV_DRV</text>
<text x="23.9" y="96.2">LED1</text>
<text x="67.8" y="96.2">SV_STR</text>
<text x="67.8" y="98.7">SV_DRV</text>
<text x="68.7" y="101.3">EN</text>
<text x="119.7" y="105.5" transform="rotate(-90 119.7 105.5)">SCL</text>
<text x="122.2" y="105.5" transform="rotate(-90 122.2 105.5)">SDA</text>
<text x="139.1" y="107.6">LED1</text>
<text x="93.8" y="111.4">EN</text>
<text x="10.3" y="135.9">C</text>
<text x="285.3" y="135.9">C</text>
<text x="10.3" y="185.9">D</text>
<text x="285.3" y="185.9">D</text>
<text x="35" y="199.9">1</text>
<text x="85" y="199.9">2</text>
<text x="135" y="199.9">3</text>
<text x="185" y="199.9">4</text>
<text x="235" y="199.9">5</text>
<text x="285" y="199.9">6</text>
</g>
<g font-size="1.3" fill="#0000c2">
<text x="109.9" y="22.6">CHARGE</text>
<text x="118.4" y="22.6">STATUS</text>
<text x="177.2" y="21.3">MAIN</text>
<text x="182.8" y="21.3">PCB</text>
<text x="237.5" y="25.4">DRV</text>
<text x="237.6" y="40">STR</text>
<text x="199.6" y="50.1">IO2</text>
<text x="241.3" y="49.1">*</text>
<text x="241.3" y="51.2">CONNECT</text>
<text x="243.4" y="49.1">TEST</text>
<text x="248.9" y="49.1">ONLY</text>
<text x="251.1" y="51.2">TO</text>
<text x="254.6" y="51.2">POT.</text>
<text x="259.9" y="51.2">WIPER</text>
<text x="87.8" y="57.1">BAT</text>
<text x="152.7" y="60.3">*ALT</text>
<text x="157.9" y="60.3">RT9080-33GJ5</text>
<text x="237.6" y="60.9">STD</text>
<text x="209.9" y="74.9">TO</text>
<text x="213.4" y="74.9">J11</text>
<text x="22.5" y="83.7">IO10</text>
<text x="74.4" y="81.9">*2</text>
<text x="84.5" y="81.9">*2</text>
<text x="141.7" y="81.9">*1</text>
<text x="231.5" y="83.2">TO</text>
<text x="235" y="83.2">J4</text>
<text x="22.5" y="85.7">IO20</text>
<text x="22.5" y="87.7">IO21</text>
<text x="236.8" y="88.9">BK</text>
<text x="236.8" y="86.3">R</text>
<text x="145" y="113.6">BIKE</text>
<text x="150.5" y="113.6">HEADLIGHT/POWER</text>
<text x="169.5" y="113.6">MONITOR</text>
<text x="198.1" y="118.5">1.</text>
<text x="201.1" y="118.5">SLEEP</text>
<text x="208.1" y="118.5">CURRENT=16.8uA/6.0mA(NO</text>
<text x="236.5" y="118.5">SV./WITH</text>
<text x="246.3" y="118.5">SV.)</text>
<text x="198.1" y="120.6">2.</text>
<text x="201.1" y="120.6">Battery</text>
<text x="201.2" y="122.6">energy</text>
<text x="201.2" y="124.7">=</text>
<text x="203.9" y="124.7">2.96Wh</text>
<text x="208.6" y="122.6">dencity</text>
<text x="209" y="120.6">14500/800mAh</text>
<text x="211.9" y="124.7">/</text>
<text x="214.4" y="124.7">7.693mL</text>
<text x="216.5" y="122.6">=</text>
<text x="219.3" y="122.6">3.7V*0.8Ah/(3.14*1.4cm^2/4*5cm/1000mL/L)</text>
<text x="223.8" y="124.7">=</text>
<text x="226.5" y="124.7">385Wh/L</text>
<text x="236.3" y="124.7">&lt;</text>
<text x="239" y="124.7">400Wh/L</text>
<text x="248.8" y="124.7">PSE</text>
<text x="253.6" y="124.7">not</text>
<text x="257.7" y="124.7">needed.</text>
<text x="198.1" y="126.7">3.</text>
<text x="198.1" y="128.7">4.</text>
<text x="198.1" y="130.8">5.</text>
<text x="201.1" y="126.7">Battery</text>
<text x="201.1" y="128.7">LED</text>
<text x="201.1" y="130.8">MG-90S</text>
<text x="205.7" y="128.7">current</text>
<text x="209" y="126.7">capacity</text>
<text x="210.2" y="130.8">Minimum</text>
<text x="213.7" y="128.7">=</text>
<text x="216.4" y="128.7">(3.3</text>
<text x="218.1" y="126.7">measured</text>
<text x="219.7" y="130.8">operation</text>
<text x="221.5" y="128.7">-</text>
<text x="224.2" y="128.7">2.56)</text>
<text x="228.4" y="126.7">=</text>
<text x="229.8" y="130.8">voltage</text>
<text x="230.4" y="128.7">/</text>
<text x="231.1" y="126.7">500mAh</text>
<text x="232.9" y="128.7">100</text>
<text x="237.7" y="128.7">=</text>
<text x="237.9" y="130.8">=</text>
<text x="239.9" y="126.7">at</text>
<text x="240.5" y="128.7">7.4mA</text>
<text x="240.6" y="130.8">3.1V(measured)</text>
<text x="242.9" y="126.7">load</text>
<text x="248.2" y="126.7">=</text>
<text x="250.9" y="126.7">5.1ohm</text>
<text x="198.1" y="132.8">6.</text>
<text x="198.1" y="136.9">7.</text>
<text x="200.8" y="134.9">215mA(rot.</text>
<text x="201.1" y="132.8">@3.8V</text>
<text x="201.1" y="136.9">@3.8V</text>
<text x="208" y="132.8">Current</text>
<text x="208" y="136.9">Deep</text>
<text x="212.5" y="134.9">ON)/</text>
<text x="213.8" y="136.9">sleep</text>
<text x="216.1" y="132.8">=</text>
<text x="218.5" y="134.9">250mA(rot.</text>
<text x="218.9" y="132.8">95mA(WiFi</text>
<text x="220" y="136.9">current</text>
<text x="227.9" y="136.9">=</text>
<text x="229.9" y="132.8">connected)/</text>
<text x="230.2" y="134.9">+</text>
<text x="230.7" y="136.9">6.9mA</text>
<text x="233" y="134.9">Oscillate</text>
<text x="242.5" y="134.9">str.)</text>
<text x="242.9" y="132.8">600mA(str.</text>
<text x="254.5" y="132.8">locked)/</text>
<text x="198.1" y="139">8.</text>
<text x="198.1" y="141">9.</text>
<text x="198.1" y="143.1">2025.12.20</text>
<text x="201.1" y="139">Changed</text>
<text x="201.1" y="141">CHG</text>
<text x="206.1" y="141">SW1</text>
<text x="210.2" y="143.1">CHG</text>
<text x="210.4" y="139">from</text>
<text x="215.2" y="143.1">LED3</text>
<text x="215.9" y="139">04:</text>
<text x="220.1" y="139">Add</text>
<text x="224.7" y="139">clearance</text>
<text x="235.1" y="139">between</text>
<text x="243.9" y="139">+4V</text>
<text x="248.9" y="139">and</text>
<text x="253.5" y="139">H2PAD.</text>
<text x="76.8" y="145.4">AREA</text>
<text x="82.6" y="145.4">DETECTION</text>
<text x="93.8" y="145.4">BOARD(OPTIONAL)</text>
<text x="173.4" y="146.3">REWORKED</text>
<text x="173.4" y="148.2">PROGRAMMED</text>
<text x="184.7" y="146.3">MARK</text>
<text x="187.3" y="148.2">MARK</text>
<text x="198.1" y="145.1">2026.01.11</text>
<text x="198.1" y="147.1">2026.01.12</text>
<text x="198.1" y="149.2">2026.01.16</text>
<text x="210.2" y="145.1">CHG</text>
<text x="210.2" y="147.1">CHG</text>
<text x="210.2" y="149.2">ADD</text>
<text x="215" y="149.2">OPTION</text>
<text x="215.2" y="145.1">R7,R8</text>
<text x="215.2" y="147.1">R5,R6</text>
<text x="222" y="145.1">SHOULD</text>
<text x="222" y="147.1">REWORKED</text>
<text x="223" y="149.2">FOR</text>
<text x="227.8" y="149.2">AUTO</text>
<text x="230.6" y="145.1">BE</text>
<text x="233.3" y="147.1">TO</text>
<text x="233.7" y="149.2">PILOT</text>
<text x="234.2" y="145.1">5.1K</text>
<text x="236.8" y="147.1">5.1K</text>
<text x="63.7" y="153.6">IO1</text>
<text x="170.1" y="153">ooo</text>
<text x="174.6" y="150.1">REWORKED*2</text>
<text x="188.1" y="150.1">MARK</text>
<text x="198.1" y="151.2">2026.04.30</text>
<text x="198.1" y="153.3">2026.05.05</text>
<text x="198.1" y="155.3">2026.05.24</text>
<text x="210.2" y="151.2">ADD</text>
<text x="210.2" y="153.3">CHG</text>
<text x="210.2" y="155.3">RMK</text>
<text x="215" y="151.2">OPTION</text>
<text x="215.2" y="153.3">R7,R8</text>
<text x="215.3" y="155.3">MINIMUM</text>
<text x="222" y="153.3">REWORKED*2</text>
<text x="223" y="151.2">FOR</text>
<text x="224.7" y="155.3">OPERATING</text>
<text x="227.8" y="151.2">TRAVEL</text>
<text x="235.5" y="153.3">TO</text>
<text x="235.6" y="151.2">ENCODER</text>
<text x="236.2" y="155.3">VOLTAGE=3.00V(MEASURED)</text>
<text x="238.9" y="153.3">3.3K</text>
<text x="63.7" y="161.9">IO2</text>
<text x="52.1" y="168">CONNECT</text>
<text x="53.5" y="165.9">SOLDER</text>
<text x="63.4" y="173.3">GND</text>
</g>
<g font-size="1.3" fill="#006464">
<text x="209" y="21.2">J5</text>
<text x="209.2" y="23.7">2.54</text>
<text x="88.8" y="28.2">U3</text>
<text x="109.4" y="28.2" transform="rotate(-90 109.4 28.2)">RED</text>
<text x="112.3" y="26.9">R2</text>
<text x="125.3" y="29.4" transform="rotate(-90 125.3 29.4)">BLUE</text>
<text x="223.5" y="26.9">PWM</text>
<text x="223.5" y="29.4">+</text>
<text x="237.5" y="27.7">M1</text>
<text x="31.2" y="35.2">J9</text>
<text x="80.7" y="30.1">TP4056-42-ESOP8</text>
<text x="91.1" y="34.5">EXPAD</text>
<text x="109.4" y="34.2" transform="rotate(-90 109.4 34.2)">0603</text>
<text x="112" y="35.6" transform="rotate(-90 112 35.6)">D1</text>
<text x="112.3" y="30.1">1K</text>
<text x="122.8" y="35.6" transform="rotate(-90 122.8 35.6)">D2</text>
<text x="125.3" y="35.4" transform="rotate(-90 125.3 35.4)">0603</text>
<text x="132.6" y="33.9">SW1</text>
<text x="209" y="35.8">J8</text>
<text x="223.5" y="32">-</text>
<text x="237.5" y="30.3">MG-90D</text>
<text x="246.7" y="30.3">360deg</text>
<text x="17.3" y="37.7">USB_C_Receptacle_USB2.0_16P</text>
<text x="71" y="38.3">R3</text>
<text x="77.4" y="38.3">1K 2</text>
<text x="83.1" y="37.1">NTC</text>
<text x="83.1" y="39.6">PROG</text>
<text x="91.9" y="39.6">CHRG</text>
<text x="94.7" y="37.1">CE</text>
<text x="109.4" y="38.8" transform="rotate(-90 109.4 38.8)">LED</text>
<text x="125.3" y="40" transform="rotate(-90 125.3 40)">LED</text>
<text x="126.8" y="36.4">SS12D07VG4</text>
<text x="140.1" y="36.4">087</text>
<text x="149.1" y="40.9">+4V</text>
<text x="158.8" y="40.9">DS8562</text>
<text x="161.2" y="38.3">U4</text>
<text x="209.2" y="38.3">2.54</text>
<text x="223.5" y="41.5">PWM</text>
<text x="36.4" y="44.7">VBUS</text>
<text x="36.4" y="42.1">VBUS</text>
<text x="37.6" y="47.2">CC1</text>
<text x="48.2" y="45.9">R5</text>
<text x="54.3" y="45.9">5.1K</text>
<text x="71.6" y="46.6">C3</text>
<text x="83.1" y="42.1">GND</text>
<text x="83.1" y="44.7">VIN</text>
<text x="92.6" y="42.1">FULL</text>
<text x="93.8" y="44.7">BAT</text>
<text x="157.7" y="47.2">VI</text>
<text x="164.8" y="47.2">VO</text>
<text x="178.3" y="47.2">+3V3</text>
<text x="223.5" y="44">+</text>
<text x="223.5" y="46.6">-</text>
<text x="238.1" y="42.3">M2</text>
<text x="238.1" y="44.9">MG-90S</text>
<text x="247.2" y="44.9">180deg</text>
<text x="37.6" y="49.8">CC2</text>
<text x="38.5" y="52.3">D-</text>
<text x="48.2" y="48.5">R6</text>
<text x="54.3" y="48.5">5.1K</text>
<text x="70.5" y="49.8">1u</text>
<text x="90.9" y="52.3">PINHEADER</text>
<text x="94.8" y="50.4">J4</text>
<text x="137.2" y="53.6">470u</text>
<text x="138.4" y="49.8">C4</text>
<text x="144.2" y="53.6">0.1u</text>
<text x="145.4" y="49.8">C7</text>
<text x="157.7" y="49.8">GND</text>
<text x="157.7" y="52.3">EN</text>
<text x="164.6" y="52.3">NC</text>
<text x="175.9" y="52.9">10u</text>
<text x="177" y="51">C5</text>
<text x="205.7" y="51.7">R11</text>
<text x="213.7" y="51.7">5.1K</text>
<text x="38.5" y="57.4">D+</text>
<text x="38.5" y="59.9">D+</text>
<text x="38.5" y="54.8">D-</text>
<text x="209" y="56.7">J10</text>
<text x="209.2" y="59.3">2.54</text>
<text x="25.6" y="65.7" transform="rotate(-90 25.6 65.7)">SHIELD</text>
<text x="33.2" y="65.7" transform="rotate(-90 33.2 65.7)">GND</text>
<text x="35.8" y="65.7" transform="rotate(-90 35.8 65.7)">GND</text>
<text x="36.3" y="62.5">SBU1</text>
<text x="36.3" y="65">SBU2</text>
<text x="223.5" y="62.5">PWM</text>
<text x="223.5" y="65">+</text>
<text x="238.1" y="63.3">M3</text>
<text x="238.1" y="65.8">MG-90S</text>
<text x="247.2" y="65.8">180deg</text>
<text x="217.7" y="72">D3</text>
<text x="221.5" y="72">SLP-WB89A-51</text>
<text x="223.5" y="67.5">-</text>
<text x="73.6" y="77.1">+3V3</text>
<text x="122.1" y="76.9" transform="rotate(-90 122.1 76.9)">+3V3</text>
<text x="146.4" y="76.4">+4V</text>
<text x="161.3" y="75.2">J3</text>
<text x="161.3" y="77.7">3P</text>
<text x="164.9" y="77.7">PIN</text>
<text x="169.3" y="77.7">HEADER</text>
<text x="35.3" y="83.4">IO10</text>
<text x="54.6" y="83.4">GND</text>
<text x="79" y="82.9" transform="rotate(-90 79 82.9)">3.3K</text>
<text x="84" y="82.9" transform="rotate(-90 84 82.9)">3.3K</text>
<text x="97.2" y="82.1">10u</text>
<text x="35.3" y="86">IO20/RXD</text>
<text x="35.3" y="88.5">IO21/TXD</text>
<text x="55.3" y="88.5">IO8</text>
<text x="55.3" y="86">IO9</text>
<text x="79" y="89" transform="rotate(-90 79 89)">R7</text>
<text x="84" y="89" transform="rotate(-90 84 89)">R8</text>
<text x="93.9" y="87.2">+3V3</text>
<text x="97.2" y="84">C6</text>
<text x="107.8" y="87.2">VDD</text>
<text x="107.8" y="89.8">INT2</text>
<text x="117.1" y="89.2" transform="rotate(-90 117.1 89.2)">FSYNC</text>
<text x="119.6" y="87.1" transform="rotate(-90 119.6 87.1)">GND</text>
<text x="122.1" y="88.8" transform="rotate(-90 122.1 88.8)">VDDIO</text>
<text x="124.7" y="89.8">RESV</text>
<text x="125.4" y="87.2">INT1</text>
<text x="146.4" y="86.6">+4V</text>
<text x="161.3" y="85.3">J2</text>
<text x="161.3" y="87.9">3P</text>
<text x="164.9" y="87.9">PIN</text>
<text x="169.3" y="87.9">HEADER</text>
<text x="223.5" y="85.3">J7</text>
<text x="229.4" y="85.3">J6</text>
<text x="248.9" y="88.5">BT1</text>
<text x="35.3" y="91">IO18</text>
<text x="35.3" y="93.6">IO19</text>
<text x="55.3" y="93.6">IO6</text>
<text x="55.3" y="91">IO7</text>
<text x="107.8" y="92.3">RESV</text>
<text x="107.8" y="94.8">RESV</text>
<text x="122.6" y="94.8">AP_AD0</text>
<text x="124.7" y="92.3">RESV</text>
<text x="219.7" y="91.7">SM-2R</text>
<text x="229.3" y="91.7">SM-2P</text>
<text x="233.1" y="94.8">14500</text>
<text x="240.3" y="94.8">800mAh</text>
<text x="249" y="94.8">Li-ion</text>
<text x="256.3" y="94.8">with</text>
<text x="261.3" y="94.8">BMS</text>
<text x="19.1" y="101.2">TP2</text>
<text x="19.1" y="98.7">TP3</text>
<text x="35.3" y="96.1">IO3</text>
<text x="35.3" y="98.7">IO2</text>
<text x="35.3" y="101.2">IO1</text>
<text x="55.3" y="98.7">IO4</text>
<text x="55.3" y="96.1">IO5</text>
<text x="56" y="101.2">EN</text>
<text x="117.1" y="97.3" transform="rotate(-90 117.1 97.3)">VDDIO</text>
<text x="119.6" y="97.3" transform="rotate(-90 119.6 97.3)">AP_SCL</text>
<text x="122.1" y="97.3" transform="rotate(-90 122.1 97.3)">AP_SDA</text>
<text x="146.4" y="97.4">+4V</text>
<text x="161.3" y="96.1">J1</text>
<text x="161.3" y="98.7">3P</text>
<text x="164.9" y="98.7">PIN</text>
<text x="169.3" y="98.7">HEADER</text>
<text x="19.1" y="103.7">TP1</text>
<text x="35.3" y="103.7">IO0</text>
<text x="35.3" y="106.3">GND-PAD</text>
<text x="55" y="103.7">3V3</text>
<text x="69.1" y="103.7">+3V3</text>
<text x="145.3" y="106.3">R4</text>
<text x="151.1" y="106.3">100</text>
<text x="161.3" y="106.9">J11</text>
<text x="68.5" y="111.4">+3V3</text>
<text x="73.7" y="113.9">C1</text>
<text x="80.5" y="110.1">R1</text>
<text x="84.5" y="113.9">C2</text>
<text x="87.5" y="110.1">47K</text>
<text x="111.1" y="113.9">ICM-42607-P</text>
<text x="117.1" y="108.7" transform="rotate(-90 117.1 108.7)">+3V3</text>
<text x="117.3" y="111.4">U2</text>
<text x="161.3" y="109.4">WIRING</text>
<text x="169" y="109.4">HOLE</text>
<text x="73.7" y="115.8">10u</text>
<text x="84.5" y="115.8">0.1u</text>
<text x="155.6" y="119.6">H1</text>
<text x="165.7" y="119.6">H2</text>
<text x="80" y="155.8">R9</text>
<text x="80" y="160.9">75</text>
<text x="95.9" y="161.5">100K</text>
<text x="95.9" y="156.4">R10</text>
<text x="97.8" y="166">Q1</text>
<text x="97.8" y="168.5">L-31ROPTIC</text>
<text x="75.3" y="178">OSI5FU5111C-40</text>
<text x="82.5" y="175.5">D4</text>
</g>
<g font-size="1.3" fill="#840084">
<text x="126.4" y="25">*D1:</text>
<text x="126.4" y="26.9">*D2:</text>
<text x="131.6" y="25">KT-0603R</text>
<text x="131.7" y="26.9">19-217/BHC-ZL1M2RY/6T</text>
<text x="156.7" y="43.4">3.3V</text>
<text x="162" y="43.4">600mA</text>
<text x="235.5" y="75.8">WHITE</text>
<text x="242.1" y="75.8">3mm</text>
<text x="247.9" y="75.8">60deg</text>
<text x="31.3" y="124.7">技適:</text>
<text x="36.8" y="124.7">工事認証番号</text>
<text x="49.2" y="124.7">R201-220555</text>
<text x="95.9" y="171">3mm</text>
<text x="101.7" y="171">15deg</text>
<text x="108.6" y="171">940nm</text>
<text x="85.7" y="175.5">5mm</text>
<text x="91.5" y="175.5">IR</text>
</g>
<g font-size="1.3" fill="#a90000">
<text x="212" y="25.8">1</text>
<text x="212" y="28.3">2</text>
<text x="221.5" y="25.8">1</text>
<text x="221.5" y="28.3">2</text>
<text x="80.6" y="35.9">1</text>
<text x="98.4" y="33.4">9</text>
<text x="98.4" y="35.9">8</text>
<text x="212" y="30.9">3</text>
<text x="221.5" y="30.9">3</text>
<text x="43.7" y="41">B4</text>
<text x="80.6" y="41">3</text>
<text x="98.4" y="41">6</text>
<text x="98.4" y="38.5">7</text>
<text x="138.4" y="41">1</text>
<text x="212" y="40.4">1</text>
<text x="221.5" y="40.4">1</text>
<text x="43.8" y="43.6">A4</text>
<text x="43.8" y="46.1">A5</text>
<text x="80.6" y="43.6">4</text>
<text x="98.4" y="43.6">5</text>
<text x="130.7" y="43.6">2</text>
<text x="138.4" y="46.1">3</text>
<text x="155.5" y="46.1">1</text>
<text x="168.2" y="46.1">5</text>
<text x="212" y="42.9">2</text>
<text x="212" y="45.5">3</text>
<text x="221.5" y="42.9">2</text>
<text x="221.5" y="45.5">3</text>
<text x="43.7" y="48.6">B5</text>
<text x="43.7" y="53.7">B7</text>
<text x="43.8" y="51.2">A7</text>
<text x="135" y="49.6" transform="rotate(-90 135 49.6)">4</text>
<text x="155.5" y="48.6">2</text>
<text x="155.5" y="51.2">3</text>
<text x="168.2" y="51.2">4</text>
<text x="43.7" y="58.8">B6</text>
<text x="43.8" y="56.3">A6</text>
<text x="95.2" y="54.4">1</text>
<text x="95.2" y="56.9">2</text>
<text x="43.7" y="63.9">B8</text>
<text x="43.8" y="61.3">A8</text>
<text x="212" y="61.3">1</text>
<text x="212" y="63.9">2</text>
<text x="221.5" y="61.3">1</text>
<text x="221.5" y="63.9">2</text>
<text x="24.5" y="70.5" transform="rotate(-90 24.5 70.5)">S1</text>
<text x="32.1" y="70.6" transform="rotate(-90 32.1 70.6)">B1</text>
<text x="34.7" y="70.5" transform="rotate(-90 34.7 70.5)">A1</text>
<text x="212" y="66.4">3</text>
<text x="221.5" y="66.4">3</text>
<text x="155.5" y="72.8">1</text>
<text x="155.5" y="75.3">2</text>
<text x="155.5" y="77.9">3</text>
<text x="30.4" y="82.3">10</text>
<text x="61.5" y="82.3">9</text>
<text x="116" y="82" transform="rotate(-90 116 82)">7</text>
<text x="118.5" y="82" transform="rotate(-90 118.5 82)">6</text>
<text x="121" y="82" transform="rotate(-90 121 82)">5</text>
<text x="155.5" y="82.9">1</text>
<text x="30.4" y="84.8">11</text>
<text x="30.4" y="87.4">12</text>
<text x="30.4" y="89.9">13</text>
<text x="61.5" y="89.9">6</text>
<text x="61.5" y="87.4">7</text>
<text x="61.5" y="84.8">8</text>
<text x="105.3" y="86.1">8</text>
<text x="105.3" y="88.6">9</text>
<text x="130.7" y="88.6">3</text>
<text x="130.7" y="86.1">4</text>
<text x="155.5" y="85.5">2</text>
<text x="155.5" y="88">3</text>
<text x="220.9" y="86.1">1</text>
<text x="220.9" y="88.6">2</text>
<text x="233" y="86.1">1</text>
<text x="233" y="88.6">2</text>
<text x="30.4" y="92.5">14</text>
<text x="30.4" y="95">15</text>
<text x="61.5" y="95">4</text>
<text x="61.5" y="92.5">5</text>
<text x="104.7" y="91.2">10</text>
<text x="104.7" y="93.7">11</text>
<text x="130.7" y="93.7">1</text>
<text x="130.7" y="91.2">2</text>
<text x="155.5" y="93.7">1</text>
<text x="30.4" y="97.5">16</text>
<text x="30.4" y="100.1">17</text>
<text x="61.5" y="100.1">2</text>
<text x="61.5" y="97.5">3</text>
<text x="116" y="100.4" transform="rotate(-90 116 100.4)">12</text>
<text x="118.5" y="100.4" transform="rotate(-90 118.5 100.4)">13</text>
<text x="121" y="100.4" transform="rotate(-90 121 100.4)">14</text>
<text x="155.5" y="96.3">2</text>
<text x="155.5" y="98.8">3</text>
<text x="30.4" y="102.6">18</text>
<text x="30.4" y="105.2">19</text>
<text x="61.5" y="102.6">1</text>
<text x="155.5" y="106.4">1</text>
<text x="155.5" y="109">2</text>
<text x="94.4" y="163.9" transform="rotate(-90 94.4 163.9)">1</text>
<text x="94.4" y="171.5" transform="rotate(-90 94.4 171.5)">2</text>
</g>
</svg>
